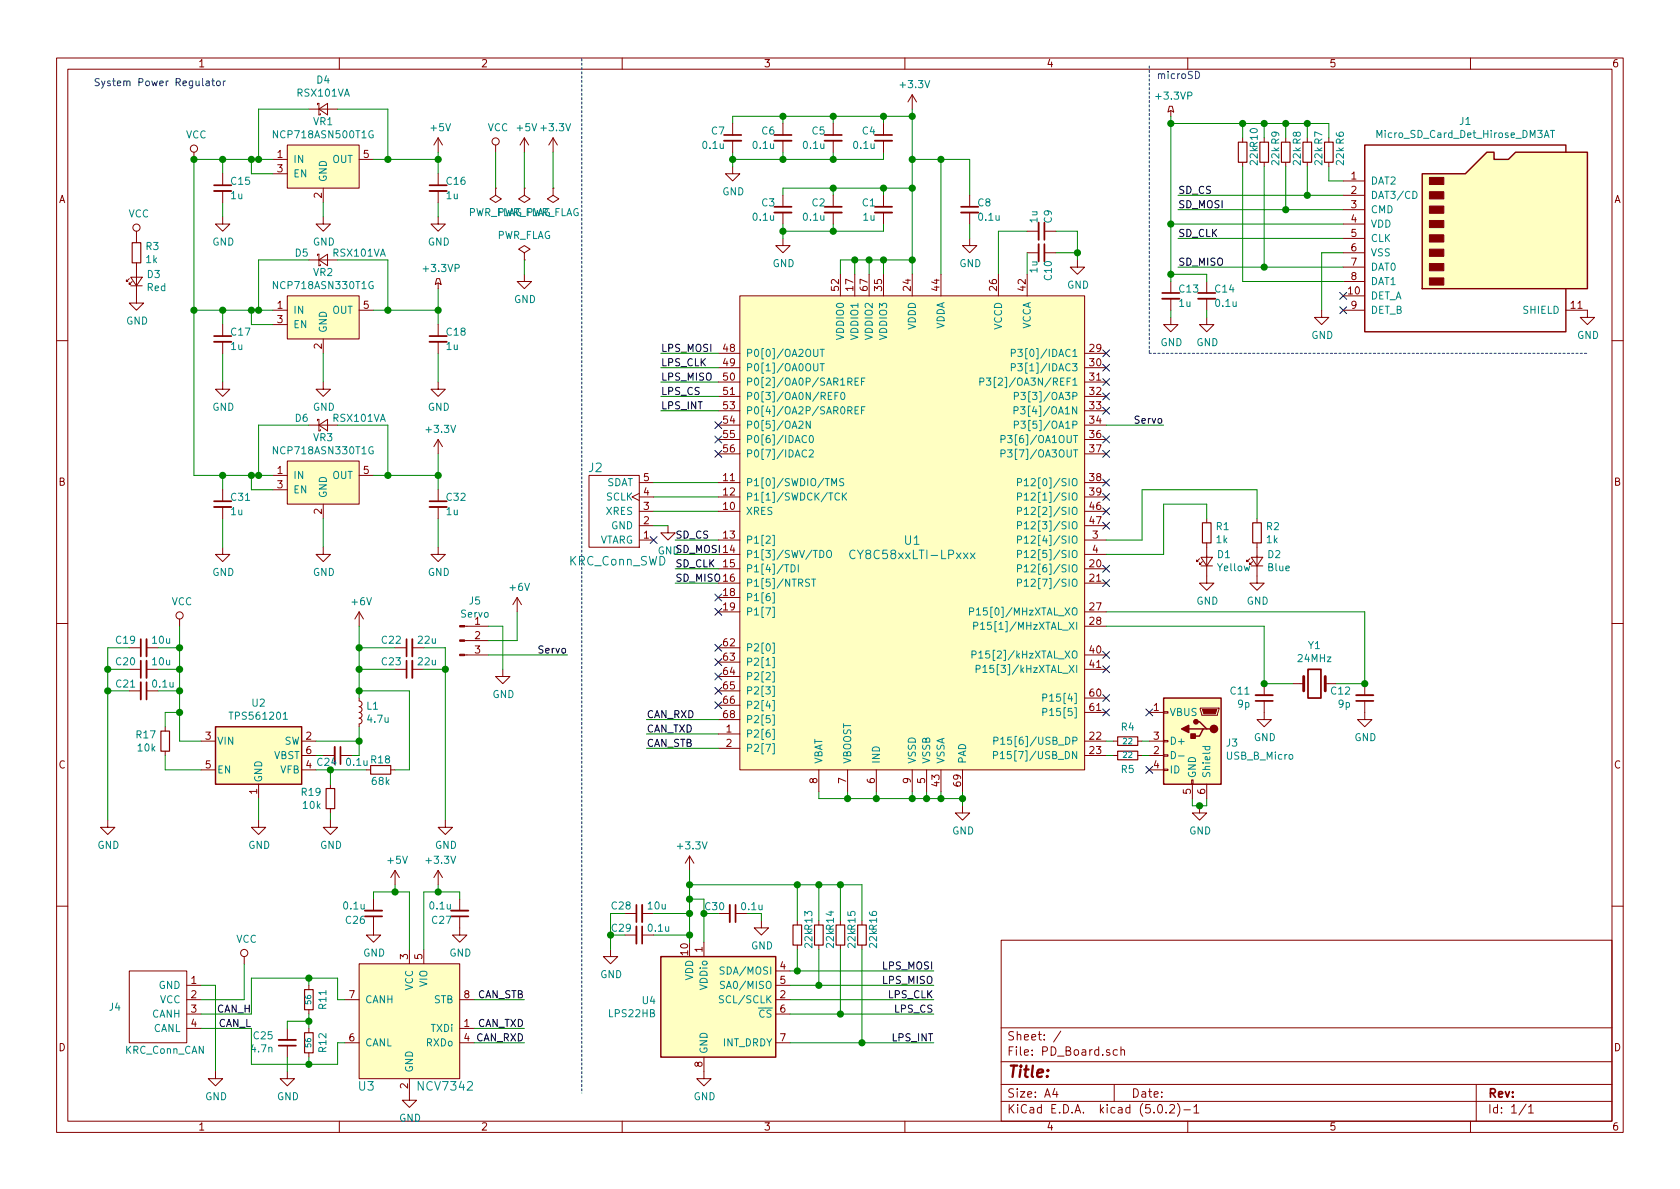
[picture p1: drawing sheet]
<svg xmlns="http://www.w3.org/2000/svg" width="297mm" height="210mm" viewBox="0 0 297 210" stroke-linecap="round" stroke-linejoin="round" font-family="sans-serif">
<g fill="none" stroke="#840000" stroke-width=".18">
<path d="M10 10.3h277v189.9h-277zM12 12.2h273v186.1h-273zM54.6 19.3h5.1M56.1 18.5v-.2h.3v2h.2v-.2M56.4 19.3l1.5-1v2zM60 10.3v1.9M110 10.3v1.9M160 10.3v1.9M161.3 16.8l-.8 1.2M161.3 16.8v2.5M161.3 16.8l.8 1.2M206.8 18.8h.5l.2 1-.5-.2-.5 .2z"/>
<path d="M207 19.6v1M210 10.3v1.9M260 10.3v1.9M34.3 26.9v1.3M39.4 38.3v1.3h1.2l-1.2 1.3-1.3-1.3h1.3M39.4 30.7v2.1M39.4 33.8v2M48.3 28.2h2.5M48.3 30.7h2.5M50.8 25.6h12.7v7.7h-12.7zM57.1 38.3v1.3h1.3l-1.3 1.3-1.2-1.3h1.2M57.1 33.3v2.5"/>
<path d="M63.5 28.2h2.5M77.5 38.3v1.3h1.2l-1.2 1.3-1.3-1.3h1.3M77.5 24.4v2.5M77.5 30.7v2.1M77.5 33.8v2M77.5 24.4l-.8 1.2M77.5 24.4l.7 1.2M87.6 33.3v1.2l1 .7-1 .6-1-.6 1-.7M87.6 33.3h.1M87.6 25.6v1.3M92.7 33.3v1.2l1 .7-1 .6-1-.6 1-.7M92.7 33.3h.1"/>
<path d="M92.7 24.4l-.8 1.2M92.7 24.4v2.5M92.7 24.4l.8 1.2M97.8 33.3v1.2l1 .7-1 .6-1-.6 1-.7M97.8 33.3h.1M97.8 24.4l-.8 1.2M97.8 24.4v2.5M97.8 24.4l.8 1.2M129.5 29.5v1.2h1.3l-1.3 1.3-1.2-1.3h1.2M129.5 21.8v2.1M129.5 24.9v2M138.4 21.8v2.1"/>
<path d="M138.4 24.9v2M138.4 34.5v2.1M138.4 37.6v2M147.3 21.8v2.1M147.3 24.9v2M147.3 34.5v2.1M147.3 37.6v2M156.2 21.8v2.1M156.2 24.9v2M156.2 34.5v2.1M156.2 37.6v2M171.4 34.5v2.1"/>
<path d="M171.4 37.6v2M219.7 24.4v.7M219.7 28.7v.8M223.5 24.4v.7M223.5 28.7v.8M227.3 24.4v.7M227.3 28.7v.8M231.1 24.4v.7M231.1 28.7v.8M234.9 24.4v.7M234.9 28.7v.8M237.5 32h3.8"/>
<path d="M237.5 34.5h3.8M237.5 37.1h3.8M237.5 39.6h3.8M22.9 49.3l-.5 .5v-.3v.3h.2M23.1 49h2l-1 1.5zM23.1 50.5h2M23.4 49.8l-.5 .5v-.3v.3h.2M24.1 46.5v7.1h1.3l-1.3 1.3-1.2-1.3h1.2M24.1 40.9v2M39.4 57.4v2M48.3 54.9h2.5M48.3 57.4h2.5"/>
<path d="M50.8 52.3h12.7v7.6h-12.7zM54.6 46h5.1M56.1 45.2v-.2h.3v2h.2v-.3M56.4 46l1.5-1v2zM57.1 59.9v2.6M63.5 54.9h2.5M77.2 49.3h.5l.3 1-.5-.3-.5 .3zM77.5 50v1M77.5 57.4v2M92.7 48.5v1.3h1.3l-1.3 1.2-1.3-1.2h1.3M92.7 44.7l1-.6-1-.7-1 .7 1 .6v1.3M92.7 46h.1"/>
<path d="M130.8 52.3h61v83.8h-61zM138.4 42.2v1.2h1.3l-1.3 1.3-1.2-1.3h1.2M148.6 48.5v3.8M151.1 48.5v3.8M153.7 48.5v3.8M156.2 48.5v3.8M161.3 48.5v3.8M166.4 48.5v3.8M171.4 42.2v1.2h1.3l-1.3 1.3-1.2-1.3h1.2M176.5 48.5v3.8M181.6 48.5v3.8M181.6 40.9h2"/>
<path d="M181.6 44.7h2M184.7 40.9h2M184.7 44.7h2M190.5 46v1.2h1.3l-1.3 1.3-1.3-1.3h1.3M207 56.1v1.3h1.3l-1.3 1.3-1.3-1.3h1.3M207 49.8v2M207 52.8v2.1M213.4 56.1v1.3h1.2l-1.2 1.3-1.3-1.3h1.3M213.4 49.8v2M213.4 52.8v2.1M233.7 54.9v1.2h1.2l-1.2 1.3-1.3-1.3h1.3M237.5 54.9h3.8"/>
<path d="M237.5 44.7h3.8M237.5 52.3h3.8M237.5 42.2h3.8M237.5 47.2h3.8M237.5 49.8h3.8M276.9 54.9h3.8v1.2h1.2l-1.2 1.3-1.3-1.3h1.3M10 60.2h2M39.4 67.6v1.2h1.2l-1.2 1.3-1.3-1.3h1.3M39.4 60.4v2.1M54.6 75.2h5.1M56.1 74.4v-.2h.3v2h.2v-.3M56.4 75.2l1.5-1v2z"/>
<path d="M57.1 67.6v1.2h1.3l-1.3 1.3-1.2-1.3h1.2M77.5 67.6v1.2h1.2l-1.2 1.3-1.3-1.3h1.3M77.5 60.4v2.1M77.5 77.7v2.6M77.5 77.7l-.8 1.3M77.5 77.7l.7 1.3M127 62.5h3.8M127 65h3.8M127 67.6h3.8M127 70.1h3.8M127 72.6h3.8M127 75.2h3.8"/>
<path d="M127 77.7h3.8M191.8 62.5h3.8M191.8 65h3.8M191.8 67.6h3.8M191.8 70.1h3.8M191.8 72.6h3.8M191.8 75.2h3.8M191.8 77.7h3.8M285 60.2h2M39.4 96.8v1.2h1.2l-1.2 1.3-1.3-1.3h1.3M39.4 86.6v2M39.4 89.7v2"/>
<path d="M48.3 84.1h2.5M48.3 86.6h2.5M50.8 81.5h12.7v7.6h-12.7zM57.1 96.8v1.2h1.3l-1.3 1.3-1.2-1.3h1.2M57.1 89.1v2.6M63.5 84.1h2.5M77.5 96.8v1.2h1.2l-1.2 1.3-1.3-1.3h1.3M77.5 86.6v2M77.5 89.7v2M104.1 84.1h8.9v12.7h-8.9zM113 87.2l-1.2 .7 1.2 .6M113 95.5h2.6"/>
<path d="M113 93h2.6M113 90.4h2.6M113 87.9h2.6M113 85.3h2.6M118.1 93v1.2h1.3l-1.3 1.3-1.3-1.3h1.3M127 95.5h3.8M127 90.4h3.8M127 87.9h3.8M127 85.3h3.8M127 98h3.8M127 80.3h3.8M191.8 95.5h3.8"/>
<path d="M191.8 93h3.8M191.8 90.4h3.8M191.8 87.9h3.8M191.8 85.3h3.8M191.8 98h3.8M191.8 80.3h3.8M212.1 98.8l-.5 .5v-.2v.2h.2M212.3 98.5h2.1l-1 1.6zM212.6 99.3l-.5 .5v-.2v.2h.2M213.4 96v7.1h1.2l-1.2 1.3-1.3-1.3h1.3M213.4 91.7v.8M221 98.8l-.5 .5v-.2v.2h.2"/>
<path d="M221.2 98.5h2.1l-1.1 1.6zM221.5 99.3l-.5 .5v-.2v.2h.2M222.2 96v7.1h1.3l-1.3 1.3-1.2-1.3h1.2M222.2 91.7v.8M10 110.3h2M22.9 118.4h2M22.9 114.5h2M25.9 118.4h2M25.9 114.5h2M31.7 109.5v1.2M63.5 108.2l-.8 1.3M63.5 108.2v2.5"/>
<path d="M63.5 108.2l.8 1.3M69.8 118.4h2.1M69.8 114.5h2.1M72.9 118.4h2M72.9 114.5h2M82.1 110.7h4.3M82.1 115.8h4.3M82.1 113.3h4.3M88.9 118.4v1.2h1.3l-1.3 1.3-1.3-1.3h1.3M91.4 105.7l-.7 1.2M91.4 105.7v2.5M91.4 105.7l.8 1.2"/>
<path d="M127 100.6h3.8M127 103.1h3.8M127 105.7h3.8M127 108.2h3.8M127 114.5h3.8M127 117.1h3.8M127 119.6h3.8M191.8 100.6h3.8M191.8 103.1h3.8M191.8 108.2h3.8M191.8 110.7h3.8M191.8 115.8h3.8"/>
<path d="M191.8 118.4h3.8M212.3 100.1h2.1M221.2 100.1h2.1M285 110.3h2M22.9 122.2h2M25.9 122.2h2M29.2 128.5v.8M29.2 132.8v.8M35.6 131.1h2.5M35.6 136.1h2.5M45.7 138.7v2.5M53.3 131.1h2.6"/>
<path d="M53.3 133.6h2.6M53.3 136.1h2.6M58.4 138.7v.7M60.2 133.6h2M63.5 123.4v.5l.3 .2 .2 .3-.1 .4-.4 .2 .3 .1 .2 .3-.1 .4-.4 .2 .3 .1 .2 .3-.1 .4-.4 .2 .3 .1 .2 .3-.1 .4-.4 .2v.5M64.8 136.1h.7M69.1 136.1h.7M127 129.8h3.8M127 132.3h3.8M127 122.2h3.8M127 124.7h3.8M127 127.2h3.8"/>
<path d="M144.8 136.1v3.8M149.9 136.1v3.8M154.9 136.1v3.8M161.3 136.1v3.8M163.8 136.1v3.8M166.4 136.1v3.8M170.2 136.1v3.8M191.8 131.1h3.8M191.8 133.6h3.8M191.8 123.4h3.8M191.8 126h3.8M196.8 131.1h.8"/>
<path d="M196.8 133.6h.8M201.2 131.1h.7M201.2 133.6h.7M203.2 131.1h2.5M203.2 133.6h2.5M203.2 126h2.5M203.2 136.1h2.5M205.7 136h.8v.3h-.8zM205.7 133.5h.8v.2h-.8zM205.7 130.9h.8v.3h-.8zM205.7 125.9h.8v.2h-.8zM210.7 137.9h.2v.8h-.2z"/>
<path d="M210.8 138.7v2.5M212.2 125.2h3.3v.3l-.2 1h-2.8zM213.4 138.7v2.5M223.5 123.9v3.3h1.3l-1.3 1.3-1.3-1.3h1.3M223.5 120.9v2M228.6 120.9h1.9M234.3 120.9h1.9M241.3 123.9v3.3h1.3l-1.3 1.3-1.3-1.3h1.3M241.3 120.9v2M19 145v1.3h1.3l-1.3 1.3-1.2-1.3h1.2M45.7 145v1.3h1.3l-1.3 1.3-1.3-1.3h1.3M58.4 145v1.3h1.3l-1.3 1.3-1.3-1.3h1.3"/>
<path d="M58.4 143v.8M66 159v2M69.8 153.9l-.7 1.3M69.8 153.9v2.6M69.8 153.9l.8 1.3M77.5 153.9l-.8 1.3M77.5 153.9v2.6M77.5 153.9l.7 1.3M78.7 145v1.3h1.3l-1.3 1.3-1.2-1.3h1.2M81.3 159v2M121.9 151.4l-.7 1.2M121.9 151.4v2.5"/>
<path d="M121.9 151.4l.8 1.2M170.2 142.5v1.3h1.2l-1.2 1.2-1.3-1.2h1.3M212.1 142.5v1.3h1.3l-1.3 1.2-1.3-1.2h1.3M10 160.2h2M22.9 171.7h10.1v12.7h-10.1zM33 176.8h2.6M33 174.2h2.6M33 179.3h2.6M43.2 169.2v1.2M54.6 174.2v.8M54.6 178.6v.7M61 176.8h2.5"/>
<path d="M63.5 170.4h17.8v20.3h-17.8zM66 162v3.3h1.3l-1.3 1.3-1.2-1.3h1.2M72.4 167.9v2.5M74.9 167.9v2.5M81.3 162v3.3h1.2l-1.2 1.3-1.3-1.3h1.3M81.3 176.8h2.5M107.9 167.9v1.3h1.3l-1.3 1.2-1.2-1.2h1.2M110.5 165.3h2M110.5 161.5h2M113.5 165.3h2.1M113.5 161.5h2.1M124.5 166.6v2.6"/>
<path d="M127 161.5h2M130 161.5h2.1M134.6 162.8v1.3h1.3l-1.3 1.2-1.3-1.2h1.3M137.2 176.8h2.5M137.2 174.2h2.5M137.2 179.3h2.5M137.2 171.7h2.5M141 162.8v.8M141 167.1v.8M144.8 162.8v.8M144.8 167.1v.8M148.6 162.8v.8"/>
<path d="M148.6 167.1v.8M152.4 162.8v.8M152.4 167.1v.8M177 166.3h108v32h-108zM285 160.2h2M33 181.9h2.6M38.1 189.5v1.2h1.3l-1.3 1.3-1.3-1.3h1.3M50.8 189.5v1.2h1.3l-1.3 1.3-1.3-1.3h1.3M50.8 181.9v2M50.8 184.9v2M54.6 181.9v.7M54.6 186.2v.7"/>
<path d="M60 198.3v1.9M61 184.4h2.5M72.4 190.7v3.9h1.3l-1.3 1.2-1.3-1.2h1.3M81.3 181.9h2.5M81.3 184.4h2.5M110 198.3v1.9M124.5 186.9v3.8h1.2l-1.2 1.3-1.3-1.3h1.3M137.2 184.4h2.5M160 198.3v1.9M177 194.8h108M177 191.8h108M177 187.8h108"/>
<path d="M177 181.8h108M186.5 192.5l-.4 1h1M186.8 193v1M187.6 182.3l-1.3 2M197 191.8v3M197.6 185.7l-.5-.1-.3 .3 .1 .6 .2 .1 .5-.1M198.2 185.7l.2-.1 .4 .1v.9M198.2 185.1v1.5M204.8 195.5l.4-.2a.94 .94 0 0 1 0 1.5 .79 .79 0 0 1-.4-1.3zM206.2 196.7v.1M206.8 195.5l.2-.2h.4l.2 .2 .1 .3-.1 .2-.8 .8h.9M208.2 195.1a1.71 1.71 0 0 1 0 2.3"/>
<path d="M209.3 196.3h1.2M210 198.3v1.9M211.1 195.8l.4-.5v1.5M211.1 196.8h.9M260 198.3v1.9M261 191.8v6.5M269.8 195.2l-1.2 2M270.3 195.8l.4-.5v1.5M270.3 196.8h.8"/>
<circle cx="34.3" cy="26.3" r=".63"/>
<circle cx="87.6" cy="25" r=".63"/>
<circle cx="24.1" cy="40.3" r=".63"/>
<circle cx="31.7" cy="108.8" r=".63"/>
<circle cx="43.2" cy="168.5" r=".63"/>
</g>
<g fill="none" stroke="#008400" stroke-width=".18">
<path d="M54.6 19.3h-8.9v8.9M59.7 19.3h8.9v8.9M161.3 19.3v29.2M39.4 28.2v2.5M39.4 35.8v2.5M44.4 28.2v2.5h3.9M48.3 28.2h-14v55.9h14M57.1 35.8v2.5M66 28.2h11.5M77.5 26.9v3.8M77.5 35.8v2.5M87.6 26.9v6.4"/>
<path d="M92.7 26.9v6.4M97.8 26.9v6.4M129.5 26.9v2.6M138.4 20.6v1.2M138.4 26.9v1.3M138.4 39.6v2.6M147.3 20.6v1.2M147.3 26.9v1.3M147.3 33.3v1.2M147.3 39.6v1.3M156.2 20.6v1.2M156.2 26.9v1.3h-26.7"/>
<path d="M156.2 33.3v1.2M156.2 39.6v1.3h-17.8M161.3 20.6h-31.8v1.2M161.3 33.3h-22.9v1.2M161.3 28.2h10.1v6.3M166.4 28.2v20.3M171.4 39.6v2.6M207 21.8h27.9v2.6M207 20.6v29.2M207 39.6h30.5M208.3 34.5h29.2M208.3 37.1h29.2"/>
<path d="M219.7 21.8v2.6M219.7 29.5v20.3h17.8M223.5 21.8v2.6M223.5 29.5v17.7M227.3 21.8v2.6M227.3 29.5v7.6M231.1 21.8v2.6M231.1 29.5v5M234.9 29.5v2.5h2.6M34.3 54.9h14M39.4 54.9v2.5M44.4 54.9v2.5h3.9"/>
<path d="M54.6 46h-8.9v8.9M59.7 46h8.9v8.9M66 54.9h11.5M77.5 51v6.4M92.7 46v2.5M151.1 46v2.5M153.7 46v2.5M156.2 46v2.5M161.3 46h-12.7v2.5M181.6 40.9h-5.1v7.6M181.6 44.7v3.8M186.7 40.9h3.8v5.1"/>
<path d="M186.7 44.7h3.8M207 48.5h6.4v1.3M207 54.9v1.2M208.3 42.2h29.2M208.3 47.2h29.2M213.4 54.9v1.2M237.5 44.7h-3.8v10.2M39.4 62.5v5.1M54.6 75.2h-8.9v8.9M57.1 62.5v5.1M59.7 75.2h8.9v8.9M77.5 62.5v5.1"/>
<path d="M116.8 62.5h10.2M116.8 65h10.2M116.8 67.6h10.2M116.8 70.1h10.2M116.8 72.6h10.2M195.6 75.2h10.1M39.4 84.1v2.5M39.4 91.7v5.1M44.4 84.1v2.5h3.9M57.1 91.7v5.1M66 84.1h11.5M77.5 80.3v6.3"/>
<path d="M77.5 91.7v5.1M115.6 85.3h11.4M115.6 87.9h11.4M115.6 90.4h11.4M115.6 93h2.5M119.4 98h7.6M119.4 95.5h7.6M213.4 91.7v-2.6h-7.7v8.9h-10.1M222.2 91.7v-5.1h-20.3v8.9h-6.3M19 118.4h3.9M22.9 114.5h-3.9v30.5M27.9 114.5h3.8"/>
<path d="M27.9 118.4h3.8M31.7 110.7v20.4h3.9M63.5 110.7v12.7M63.5 114.5h6.3M63.5 118.4h6.3M74.9 114.5h3.8v30.5M74.9 118.4h3.8M86.4 110.7h2.5v7.7M86.4 115.8h13.9M91.4 108.2v5.1h-5M119.4 103.1h7.6M119.4 100.6h7.6"/>
<path d="M195.6 110.7h27.9v10.2h5.1M195.6 108.2h45.7v12.7h-5.1M19 122.2h3.9M27.9 122.2h3.8M29.2 133.6v2.5h6.4M31.7 126h-2.5v2.5M55.9 131.1h7.6M55.9 136.1h8.9M58.4 136.1v2.6M63.5 122.2h8.9v13.9h-2.6M63.5 128.5v5.1M114.3 127.2h12.7"/>
<path d="M114.3 129.8h12.7M114.3 132.3h12.7M144.8 139.9v1.3h25.4M149.9 139.9v1.3M154.9 139.9v1.3M161.3 139.9v1.3M163.8 139.9v1.3M166.4 139.9v1.3M170.2 139.9v2.6M195.6 131.1h1.2M195.6 133.6h1.2M201.9 131.1h1.3"/>
<path d="M201.9 133.6h1.3M45.7 141.2v3.8M58.4 143.8v1.2M66 159v-1.3h6.4v10.2M69.8 156.5v1.2M77.5 156.5v1.2M81.3 159v-1.3h-6.4v10.2M121.9 153.9v12.7M121.9 159h2.6v7.6M121.9 156.5h30.5v6.3M141 156.5v6.3M144.8 156.5v6.3"/>
<path d="M148.6 156.5v6.3M210.8 141.2v1.3h2.6v-1.3M35.6 174.2h2.5v15.3M43.2 170.4v6.4h-7.6M54.6 173v1.2M54.6 179.3v2.6M61 176.8h-1.3v-3.8h-15.3v6.3h-8.8M83.8 176.8h8.9M110.5 161.5h-2.6v6.4M115.6 161.5h6.3M115.6 165.3h6.3M134.6 161.5v1.3"/>
<path d="M139.7 176.8h25.4M139.7 179.3h25.4M139.7 174.2h25.4M139.7 171.7h25.4M141 167.9v3.8M144.8 167.9v6.3M148.6 167.9v11.4M152.4 167.9v16.5M35.6 181.9h8.8v6.3h15.3v-3.8h1.3M50.8 186.9v2.6M54.6 186.9v1.3M54.6 180.6h-3.8v1.3"/>
<path d="M83.8 184.4h8.9M83.8 181.9h8.9M139.7 184.4h25.4"/>
</g>
<g fill="#008400" stroke="#008400" stroke-width=".25">
<circle cx="170.2" cy="141.2" r=".51"/>
<circle cx="149.9" cy="141.2" r=".51"/>
<circle cx="154.9" cy="141.2" r=".51"/>
<circle cx="161.3" cy="141.2" r=".51"/>
<circle cx="163.8" cy="141.2" r=".51"/>
<circle cx="166.4" cy="141.2" r=".51"/>
<circle cx="161.3" cy="20.6" r=".51"/>
<circle cx="138.4" cy="20.6" r=".51"/>
<circle cx="147.3" cy="20.6" r=".51"/>
<circle cx="156.2" cy="20.6" r=".51"/>
<circle cx="138.4" cy="28.2" r=".51"/>
<circle cx="147.3" cy="28.2" r=".51"/>
<circle cx="129.5" cy="28.2" r=".51"/>
<circle cx="161.3" cy="33.3" r=".51"/>
<circle cx="147.3" cy="33.3" r=".51"/>
<circle cx="156.2" cy="33.3" r=".51"/>
<circle cx="147.3" cy="40.9" r=".51"/>
<circle cx="138.4" cy="40.9" r=".51"/>
<circle cx="161.3" cy="46" r=".51"/>
<circle cx="151.1" cy="46" r=".51"/>
<circle cx="153.7" cy="46" r=".51"/>
<circle cx="156.2" cy="46" r=".51"/>
<circle cx="190.5" cy="44.7" r=".51"/>
<circle cx="223.5" cy="120.9" r=".51"/>
<circle cx="212.1" cy="142.5" r=".51"/>
<circle cx="54.6" cy="180.6" r=".51"/>
<circle cx="54.6" cy="173" r=".51"/>
<circle cx="54.6" cy="188.2" r=".51"/>
<circle cx="77.5" cy="157.7" r=".51"/>
<circle cx="69.9" cy="157.7" r=".51"/>
<circle cx="44.5" cy="28.2" r=".51"/>
<circle cx="39.4" cy="28.2" r=".51"/>
<circle cx="39.4" cy="54.9" r=".51"/>
<circle cx="77.5" cy="54.9" r=".51"/>
<circle cx="77.5" cy="28.2" r=".51"/>
<circle cx="161.3" cy="28.2" r=".51"/>
<circle cx="166.4" cy="28.2" r=".51"/>
<circle cx="44.5" cy="54.9" r=".51"/>
<circle cx="241.3" cy="120.9" r=".51"/>
<circle cx="58.4" cy="136.1" r=".51"/>
<circle cx="31.8" cy="126" r=".51"/>
<circle cx="19" cy="118.4" r=".51"/>
<circle cx="19" cy="122.2" r=".51"/>
<circle cx="31.8" cy="114.5" r=".51"/>
<circle cx="31.8" cy="118.4" r=".51"/>
<circle cx="31.8" cy="122.2" r=".51"/>
<circle cx="63.5" cy="131.1" r=".51"/>
<circle cx="63.5" cy="122.2" r=".51"/>
<circle cx="63.5" cy="114.5" r=".51"/>
<circle cx="63.5" cy="118.4" r=".51"/>
<circle cx="78.7" cy="118.4" r=".51"/>
<circle cx="121.9" cy="161.5" r=".51"/>
<circle cx="121.9" cy="165.3" r=".51"/>
<circle cx="121.9" cy="159" r=".51"/>
<circle cx="108" cy="165.3" r=".51"/>
<circle cx="124.5" cy="161.5" r=".51"/>
<circle cx="68.6" cy="28.2" r=".51"/>
<circle cx="45.7" cy="28.2" r=".51"/>
<circle cx="68.6" cy="54.9" r=".51"/>
<circle cx="45.7" cy="54.9" r=".51"/>
<circle cx="39.4" cy="84.1" r=".51"/>
<circle cx="77.5" cy="84.1" r=".51"/>
<circle cx="44.5" cy="84.1" r=".51"/>
<circle cx="68.6" cy="84.1" r=".51"/>
<circle cx="45.7" cy="84.1" r=".51"/>
<circle cx="34.3" cy="28.2" r=".51"/>
<circle cx="34.3" cy="54.9" r=".51"/>
<circle cx="231.1" cy="34.5" r=".51"/>
<circle cx="227.3" cy="37.1" r=".51"/>
<circle cx="223.5" cy="47.2" r=".51"/>
<circle cx="207" cy="21.8" r=".51"/>
<circle cx="231.1" cy="21.8" r=".51"/>
<circle cx="227.3" cy="21.8" r=".51"/>
<circle cx="223.5" cy="21.8" r=".51"/>
<circle cx="219.7" cy="21.8" r=".51"/>
<circle cx="207" cy="39.6" r=".51"/>
<circle cx="207" cy="48.5" r=".51"/>
<circle cx="141" cy="171.7" r=".51"/>
<circle cx="144.8" cy="174.2" r=".51"/>
<circle cx="148.6" cy="179.3" r=".51"/>
<circle cx="152.4" cy="184.4" r=".51"/>
<circle cx="121.9" cy="156.5" r=".51"/>
<circle cx="141" cy="156.5" r=".51"/>
<circle cx="144.8" cy="156.5" r=".51"/>
<circle cx="148.6" cy="156.5" r=".51"/>
</g>
<g fill="none" stroke="#840000" stroke-width=".33">
<path d="M37.8 33.8h3.1M75.9 33.8h3.1M128 24.9h3.1M136.9 24.9h3.1M136.9 37.6h3.1M145.8 24.9h3M145.8 37.6h3M154.7 24.9h3M154.7 37.6h3M169.9 37.6h3.1M183.6 39.4v3M183.6 43.2v3"/>
<path d="M205.5 52.8h3M211.8 52.8h3.1M37.8 60.4h3.1M75.9 60.4h3.1M37.8 89.7h3.1M75.9 89.7h3.1M25.9 113v3.1M25.9 116.8v3.1M72.9 113v3.1M72.9 116.8v3.1M24.9 120.6v3.1M59.2 132.1v3"/>
<path d="M222 122.9h3M239.8 122.9h3M64.5 161h3.1M79.8 161h3M112.5 163.8v3.1M113.5 160v3.1M129 160v3.1M49.3 183.9h3"/>
</g>
<g fill="none" stroke="#840000" stroke-width=".3">
<path d="M37.8 32.8h3.1M75.9 32.8h3.1M128 23.9h3.1M136.9 23.9h3.1M136.9 36.6h3.1M145.8 23.9h3M145.8 36.6h3M154.7 23.9h3M154.7 36.6h3M169.9 36.6h3.1M184.7 39.4v3M37.8 59.4h3.1"/>
<path d="M75.9 59.4h3.1M184.7 43.2v3M205.5 51.8h3M211.8 51.8h3.1M37.8 88.6h3.1M75.9 88.6h3.1M24.9 113v3.1M24.9 116.8v3.1M71.9 113v3.1M71.9 116.8v3.1M231.3 118.4h2.3v5h-2.3zM25.9 120.6v3.1"/>
<path d="M60.2 132.1v3M222 123.9h3M239.8 123.9h3M64.5 162h3.1M79.8 162h3M112.5 160v3.1M113.5 163.8v3.1M130 160v3.1M49.3 184.9h3"/>
</g>
<g fill="none" stroke="#000084" stroke-width=".18">
<path d="M236.9 51.7l1.2 1.2M236.9 54.2l1.2 1.3M238.1 51.7l-1.2 1.2M238.1 54.2l-1.2 1.3M126.4 74.6l1.2 1.2M126.4 77.1l1.2 1.2M126.4 79.6l1.2 1.3M127.6 74.6l-1.2 1.2M127.6 77.1l-1.2 1.2M127.6 79.6l-1.2 1.3M195 61.9l1.2 1.2M195 64.4l1.2 1.2"/>
<path d="M195 66.9l1.2 1.3M195 69.5l1.2 1.2M195 72l1.2 1.2M195 77.1l1.2 1.2M195 79.6l1.2 1.3M196.2 61.9l-1.2 1.2M196.2 64.4l-1.2 1.2M196.2 66.9l-1.2 1.3M196.2 69.5l-1.2 1.2M196.2 72l-1.2 1.2M196.2 77.1l-1.2 1.2M196.2 79.6l-1.2 1.3"/>
<path d="M115 94.9l1.2 1.2M116.2 94.9l-1.2 1.2M195 84.7l1.2 1.2M195 87.3l1.2 1.2M195 89.8l1.2 1.2M195 92.3l1.2 1.3M195 100l1.2 1.2M196.2 84.7l-1.2 1.2M196.2 87.3l-1.2 1.2M196.2 89.8l-1.2 1.2M196.2 92.3l-1.2 1.3M196.2 100l-1.2 1.2"/>
<path d="M126.4 105l1.2 1.3M126.4 107.6l1.2 1.2M126.4 113.9l1.2 1.3M126.4 116.5l1.2 1.2M126.4 119l1.2 1.2M127.6 105l-1.2 1.3M127.6 107.6l-1.2 1.2M127.6 113.9l-1.2 1.3M127.6 116.5l-1.2 1.2M127.6 119l-1.2 1.2M195 115.2l1.2 1.2M195 117.7l1.2 1.3"/>
<path d="M195 102.5l1.2 1.2M196.2 115.2l-1.2 1.2M196.2 117.7l-1.2 1.3M196.2 102.5l-1.2 1.2M126.4 121.6l1.2 1.2M126.4 124.1l1.2 1.2M127.6 121.6l-1.2 1.2M127.6 124.1l-1.2 1.2M195 122.8l1.2 1.2M195 125.4l1.2 1.2M196.2 122.8l-1.2 1.2M196.2 125.4l-1.2 1.2"/>
<path d="M202.6 125.4l1.2 1.2M202.6 135.5l1.2 1.2M203.8 135.5l-1.2 1.2M203.8 125.4l-1.2 1.2"/>
</g>
<g fill="none" stroke="#840000" stroke-width=".2">
<path d="M218.9 25.1h1.6v3.6h-1.6zM222.8 25.1h1.5v3.6h-1.5zM226.6 25.1h1.5v3.6h-1.5zM230.4 25.1h1.5v3.6h-1.5zM234.2 25.1h1.5v3.6h-1.5zM23.4 42.9h1.5v3.6h-1.5zM212.6 92.5h1.5v3.5h-1.5zM221.5 92.5h1.5v3.5h-1.5zM28.4 129.3h1.6v3.5h-1.6zM57.7 139.4h1.5v3.6h-1.5zM65.5 135.4h3.6v1.5h-3.6zM197.6 130.3h3.6v1.5h-3.6z"/>
<path d="M197.6 132.8h3.6v1.6h-3.6zM53.8 175h1.6v3.6h-1.6zM140.2 163.6h1.5v3.5h-1.5zM144 163.6h1.5v3.5h-1.5zM147.8 163.6h1.6v3.5h-1.6zM151.6 163.6h1.6v3.5h-1.6zM53.8 182.6h1.6v3.6h-1.6z"/>
</g>
<g fill="#ffffc2" stroke="#ffffc2" stroke-width=".18">
<path d="M63.5 170.4h17.8v20.3h-17.8z"/>
<path d="M130.8 52.3h61v83.8h-61z"/>
<path d="M50.8 52.3h12.7v7.6h-12.7z"/>
<path d="M50.8 25.6h12.7v7.7h-12.7z"/>
<path d="M251.5 30.7h7.6l3.8-3.8h1.3v1.3h2.5l1.3-1.3h12.7v24.1h-29.2z"/>
<path d="M38.1 128.5h15.2v10.2h-15.2z"/>
<path d="M116.8 169.2h20.4v17.7h-20.4z"/>
<path d="M205.7 123.4h10.2v15.3h-10.2z"/>
<path d="M50.8 81.5h12.7v7.6h-12.7z"/>
</g>
<g fill="none" stroke="#008484" stroke-width=".18">
<path d="M65.9 23.2a.59 .59 0 0 0-.7 .6 .59 .59 0 0 0 .7 .5l.1-.5h-.2M249.8 33.8a.64 .64 0 0 1 .8 .7 .64 .64 0 0 1-.8 .6zM273 24.3l.5-1.2 .4 1.2M274.1 23.1h.8M274.5 23.1v1.2M65.9 49.9a.59 .59 0 0 0-.7 .5 .59 .59 0 0 0 .7 .6l.1-.5h-.2M65.9 79.1a.59 .59 0 0 0-.7 .5 .59 .59 0 0 0 .7 .6l.1-.5h-.2M141.3 74.6l.5-.1 .2 .3-.1 .2-.7 .7h.8M142.6 77.1a.6 .6 0 0 0-.8 .4 .6 .6 0 0 0 .5 .8l.3-.1M142.6 79.7a.6 .6 0 0 0-.8 .4 .6 .6 0 0 0 .5 .7l.3-.1M143.1 79.7l.5-.2 .2 .4-.8 .9h.8M143.2 77.1l.2-.1a.67 .67 0 0 1 .4 .6 .67 .67 0 0 1-.4 .7l-.3-.3v-.2z"/>
<path d="M143.3 74.5v1.2l-.8-1.2v1.2M143.9 61.8v1l.2 .2h.4l.1-.2v-1M143.9 64.3v1l.2 .3 .4-.1 .1-.2v-1M145 61.8h.7M145 64.3h.7M145.4 61.8v1.2M145.4 64.3v1.3M146.5 70h.4M147.1 69.4h-.6v1.3h.6M147.6 70h.4M148.2 69.4h-.6v1.3M148.8 69.5l.1-.1a.67 .67 0 0 1 .5 .6 .67 .67 0 0 1-.5 .7l-.2-.3-.1-.2z"/>
<path d="M149.9 67.5h.6l.1-.2v-.3l-.2-.2h-.5v1.3M149.9 72.6l.6-.1 .1-.1v-.3l-.2-.2h-.5v1.3M150.2 67.5l.4 .6M150.2 72.6l.4 .6M151.2 67.5h.4M151.2 72.5h.4M151.8 66.8h-.6v1.3h.6M151.8 71.9h-.6v1.3h.6M152.3 67.5h.5M152.3 72.5h.5M152.9 66.8h-.6v1.3M152.9 71.9h-.6v1.3"/>
<path d="M173.3 67.5h.6v-.5l-.2-.2h-.4v1.3M174.4 66.8h.8l-.4 .5 .3 .2v.5l-.2 .1-.5-.1M177 77.7l.7-.1v-.5l-.7-.1v1.3M178.8 62.4h.6l.1-.5-.2-.1h-.5v1.2M178.8 65l.6-.1 .1-.5-.2-.1h-.5v1.3M179.3 72.6l.6-.1 .1-.4-.2-.2h-.5v1.3M179.3 70h.7l.1-.2-.1-.3-.2-.1h-.5v1.3M179.3 75.1h.7l.1-.2-.1-.3-.2-.1h-.5v1.2M180 61.8h.7l-.4 .4 .4 .2v.5l-.2 .1-.5-.1M180 64.3h.7l-.4 .5 .4 .1v.6l-.2 .1-.5-.1M180.4 71.9h.8l-.4 .5 .4 .1v.6l-.2 .1-.6-.1M180.5 69.4h.8l-.4 .5 .3 .1v.6l-.5 .1-.2-.2"/>
<path d="M180.5 74.5h.8l-.4 .4 .3 .2v.6h-.5l-.2-.1M136.6 94.7h.3v1.8h-.3M139.9 99.9a.64 .64 0 0 1 .7 .6 .64 .64 0 0 1-.7 .6zM141.1 99.9v1.2M145 97.3a.64 .64 0 0 1 .7 .7 .64 .64 0 0 1-.7 .6zM146.2 97.5l.3-.2a.45 .45 0 0 1 .5 .5v.4l-.2 .3h-.4a.92 .92 0 0 1-.2-1zM147.1 85.9v-1.3l.4 .9 .4-.9v1.3M148.4 87.3a.51 .51 0 0 0-.6 0 .51 .51 0 0 0-.2 .6 .46 .46 0 0 0 .3 .5 .46 .46 0 0 0 .5-.1M148.9 87.2v1.2M149.1 87.7l.6 .7M149.2 84.7l-.5-.1-.2 .2v.3l.6 .3 .1 .3-.3 .2-.4-.1M149.7 87.2l-.8 .7"/>
<path d="M151.2 97.4a.62 .62 0 0 0-.8 0 .62 .62 0 0 0-.2 .7 .57 .57 0 0 0 .3 .6 .57 .57 0 0 0 .7-.1M171.6 97.8l.8 1M172.4 97.8l-.8 1M177 80.2l.7-.1v-.4l-.7-.2v1.3M179.9 95.4h.6l.1-.5-.2-.1h-.5v1.3M179.9 85.3l.6-.1 .1-.4-.2-.2h-.5v1.3M179.9 87.8h.6l.1-.5-.2-.1h-.5v1.2M179.9 98l.6-.1 .1-.4-.2-.2h-.5v1.3M179.9 90.4l.6-.1 .1-.5-.2-.1h-.5v1.3M179.9 92.9h.6l.1-.5-.2-.2h-.5v1.3M181.1 95.1l.4-.3v1.3M181.1 85l.4-.4v1.3"/>
<path d="M181.1 87.5l.4-.3v1.2M181.1 97.7l.4-.4v1.3M181.1 90.1l.4-.4v1.3M181.1 92.6l.4-.4v1.3M181.1 96.1h.7M181.1 85.9h.7M181.1 88.4h.7M181.1 98.6h.7M181.1 91h.7M181.1 93.5h.7M136.6 104.8h.3v1.8h-.3M136.6 107.4h.3v1.8h-.3"/>
<path d="M136.6 113.7h.3v1.8h-.3M136.6 116.3h.3v1.8h-.3M136.6 118.8h.3v1.8h-.3M143.1 102.5l-.5-.1-.1 .1v.4l.5 .2 .1 .3-.2 .3-.5-.1M143.5 102.4h.7M143.9 102.4v1.3M171.4 108.1l.7-.1v-.4l-.7-.1v1.3M171.9 115.8l.6-.1 .1-.2-.1-.3-.2-.1h-.4v1.3M172.2 110.7l.6-.1 .1-.1-.1-.3-.2-.2h-.4v1.3M172.6 118.3l.7-.1v-.4l-.2-.2h-.5v1.3M172.6 107.8l.4-.3v1.3M172.6 108.8h.8"/>
<path d="M173.1 115.5l.3-.4v1.3M173.1 116.4h.7M173.4 110.4l.3-.4v1.3M173.4 111.3h.7M173.8 118l.4-.4v1.3M173.8 118.9h.7M179.9 100.5h.6l.1-.5-.2-.1h-.5v1.2M179.9 103.1l.6-.1 .1-.5-.2-.1h-.5v1.3M181.1 100.2l.4-.3v1.2M181.1 102.8l.4-.4v1.3M181.1 101.1h.7M181.1 103.7h.7"/>
<path d="M50.1 127.2h.7M136.6 129h.3v1.8h-.3M136.6 131.5h.3v1.8h-.3M136.6 121.3h.3v1.9h-.3M136.6 123.9h.3v1.8h-.3M136.6 126.4h.3v1.8h-.3M175.7 133.5h.6l.1-.2-.1-.3-.2-.1h-.4v1.3M175.7 131l.7-.1v-.4l-.7-.2v1.3M176.9 133.2l.3-.3v1.3M176.9 134.2h.7M176.9 130.7l.4-.4v1.3M176.9 131.6h.8"/>
<path d="M184.4 123.4l.6-.1v-.4l-.1-.2h-.5v1.3M184.4 125.9h.6v-.5l-.1-.1h-.5v1.2M207.1 132.9a.64 .64 0 0 1 .8 .6 .64 .64 0 0 1-.8 .7zM208.4 133.7h1M212.6 132h1.3M213.1 132v.4l.2 .2 .6-.1v-.5M127.9 176.1h-.5l-.2 .2 .1 .3 .6 .3v.3l-.2 .1h-.5M128 171.1l-.4-.1-.2 .1-.1 .2 .1 .2 .5 .2 .1 .3-.2 .3-.5-.1M128.1 173.6l-.5-.1-.2 .2 .1 .4 .5 .2 .1 .3-.2 .2-.5-.1"/>
</g>
<path d="M102.9 10.4v182.9M203.2 11.7v50.8M203.2 62.5h77.5" fill="none" stroke="#0000c2" stroke-width=".18" stroke-dasharray=".4 .4"/>
<path d="M36.5 14.4h.5v.8M37 14.6l-.4 .1-.2 .2 .1 .2h.5M37.4 14.3h.5M37.6 13.9v1.1l.3 .2M38.4 14.4l.3-.1 .2 .1-.1 .7-.3 .1-.2-.3zM39.5 14.3v.9M39.9 14.3l-.4 .2M211.4 12.6a.64 .64 0 0 1 .7 .7 .64 .64 0 0 1-.7 .6z" fill="none" stroke="#0000c2" stroke-width=".18"/>
<path d="M230.5 119.6v2.6M234.3 119.6v2.6" fill="none" stroke="#840000" stroke-width=".51"/>
<path d="M251.5 30.7h7.6l3.8-3.8h1.3v1.3h2.5l1.3-1.3h12.7v24.1h-29.2zM276.9 26.9v-1.3h-35.6v33.1h35.6v-7.7M38.1 128.5h15.2v10.2h-15.2zM205.7 123.4h10.2v15.3h-10.2zM210.2 128.9h2.5M211.5 127.6h.6l1.3 1.3h.6M213.4 128.9h-.7l-.6 1.3h-1.3M116.8 169.2h20.4v17.7h-20.4z" fill="none" stroke="#840000" stroke-width=".25"/>
<g fill="#840000" stroke="#840000" stroke-width=".18">
<path d="M252.7 49.1h2.6v1.3h-2.6z"/>
<path d="M252.7 46.6h2.6v1.3h-2.6z"/>
<path d="M252.7 44.1h2.6v1.2h-2.6z"/>
<path d="M252.7 41.5h2.6v1.3h-2.6z"/>
<path d="M252.7 39h2.6v1.3h-2.6z"/>
<path d="M252.7 36.4h2.6v1.3h-2.6z"/>
<path d="M252.7 33.9h2.6v1.3h-2.6z"/>
<path d="M252.7 31.4h2.6v1.2h-2.6z"/>
<path d="M212.6 125.5h2.5l-.2 .7h-2z"/>
<path d="M81.3 115.7h.8v.2h-.8z"/>
<path d="M81.3 113.2h.8v.2h-.8z"/>
<path d="M81.3 110.6h.8v.3h-.8z"/>
</g>
<g fill="#840000" stroke="#840000" stroke-width=".25">
<path d="M210.6 129.8h.7v.8h-.7z"/>
<path d="M208.9 128.9l1.3-.6v1.2z"/>
<circle cx="214.6" cy="128.9" r=".63"/>
<circle cx="211.5" cy="127.6" r=".38"/>
</g>
<text font-size="2.8" fill="#840000" x="178" y="190.5">Title:</text>
<g font-size="2.1" fill="#008484">
<text x="104.1" y="83.5">J2</text>
<text x="100.6" y="100">KRC_Conn_SWD</text>
<text x="151" y="98.9">CY8C58xxLTI-LPxxx</text>
<text x="159.9" y="96.3">U1</text>
<text x="63.4" y="192.9">U3</text>
<text x="74.1" y="192.9">NCV7342</text>
</g>
<g font-size="2.1" fill="#840000">
<text x="178" y="184">Sheet: /</text>
<text x="178" y="186.7">File: PD_Board.sch</text>
<text x="178" y="196.9">KiCad E.D.A. kicad (5.0.2)-1</text>
<text x="178" y="194.1">Size: A4</text>
<text x="200" y="194.1">Date:</text>
<text x="263" y="194.1">Rev:</text>
<text x="263" y="196.9">Id: 1/1</text>
</g>
<g font-size="1.8" fill="#840000">
<text x="35" y="11.9">1</text>
<text x="85" y="11.9">2</text>
<text x="135" y="11.9">3</text>
<text x="185" y="11.9">4</text>
<text x="235" y="11.9">5</text>
<text x="285" y="11.9">6</text>
<text x="49" y="27.9">1</text>
<text x="64.3" y="27.9">5</text>
<text x="10.4" y="35.9">A</text>
<text x="49" y="30.5">3</text>
<text x="56.9" y="35" transform="rotate(-90 56.9 35)">2</text>
<text x="238.9" y="31.7">1</text>
<text x="238.9" y="34.3">2</text>
<text x="285.4" y="35.9">A</text>
<text x="238.9" y="36.8">3</text>
<text x="238.9" y="39.4">4</text>
<text x="238.9" y="41.9">5</text>
<text x="238.9" y="44.4">6</text>
<text x="238.9" y="47">7</text>
<text x="148.3" y="51.4" transform="rotate(-90 148.3 51.4)">52</text>
<text x="150.9" y="51.4" transform="rotate(-90 150.9 51.4)">17</text>
<text x="153.4" y="51.4" transform="rotate(-90 153.4 51.4)">67</text>
<text x="156" y="51.4" transform="rotate(-90 156 51.4)">35</text>
<text x="161" y="51.4" transform="rotate(-90 161 51.4)">24</text>
<text x="166.1" y="51.4" transform="rotate(-90 166.1 51.4)">44</text>
<text x="176.3" y="51.4" transform="rotate(-90 176.3 51.4)">26</text>
<text x="181.4" y="51.4" transform="rotate(-90 181.4 51.4)">42</text>
<text x="238.4" y="52.1">10</text>
<text x="238.9" y="49.5">8</text>
<text x="49" y="54.6">1</text>
<text x="49" y="57.1">3</text>
<text x="64.3" y="54.6">5</text>
<text x="238.9" y="54.6">9</text>
<text x="277.8" y="54.6">11</text>
<text x="56.9" y="61.7" transform="rotate(-90 56.9 61.7)">2</text>
<text x="127.9" y="62.2">48</text>
<text x="127.9" y="64.8">49</text>
<text x="192.7" y="62.2">29</text>
<text x="192.7" y="64.8">30</text>
<text x="127.9" y="67.3">50</text>
<text x="127.9" y="69.8">51</text>
<text x="192.7" y="67.3">31</text>
<text x="192.7" y="69.8">32</text>
<text x="127.9" y="72.4">53</text>
<text x="127.9" y="74.9">54</text>
<text x="127.9" y="77.5">55</text>
<text x="192.7" y="72.4">33</text>
<text x="192.7" y="74.9">34</text>
<text x="192.7" y="77.5">36</text>
<text x="49" y="83.8">1</text>
<text x="64.3" y="83.8">5</text>
<text x="127.9" y="80">56</text>
<text x="192.7" y="80">37</text>
<text x="10.4" y="85.9">B</text>
<text x="49" y="86.4">3</text>
<text x="113.8" y="87.6">4</text>
<text x="113.8" y="85.1">5</text>
<text x="127.9" y="85.1">11</text>
<text x="127.9" y="87.6">12</text>
<text x="192.7" y="85.1">38</text>
<text x="192.7" y="87.6">39</text>
<text x="285.4" y="85.9">B</text>
<text x="56.9" y="90.9" transform="rotate(-90 56.9 90.9)">2</text>
<text x="113.8" y="95.2">1</text>
<text x="113.8" y="92.7">2</text>
<text x="113.8" y="90.2">3</text>
<text x="127.9" y="90.2">10</text>
<text x="127.9" y="95.2">13</text>
<text x="192.7" y="90.2">46</text>
<text x="192.7" y="92.7">47</text>
<text x="193.2" y="95.2">3</text>
<text x="127.9" y="100.3">15</text>
<text x="192.7" y="100.3">20</text>
<text x="193.2" y="97.8">4</text>
<text x="127.9" y="105.4">18</text>
<text x="127.9" y="107.9">19</text>
<text x="192.7" y="102.9">21</text>
<text x="192.7" y="107.9">27</text>
<text x="84" y="110.5">1</text>
<text x="84" y="113">2</text>
<text x="192.7" y="110.5">28</text>
<text x="84" y="115.6">3</text>
<text x="127.9" y="114.3">62</text>
<text x="127.9" y="116.8">63</text>
<text x="127.9" y="119.4">64</text>
<text x="192.7" y="115.6">40</text>
<text x="192.7" y="118.1">41</text>
<text x="127.9" y="121.9">65</text>
<text x="127.9" y="124.5">66</text>
<text x="192.7" y="123.2">60</text>
<text x="192.7" y="125.7">61</text>
<text x="204" y="125.7">1</text>
<text x="36.3" y="130.8">3</text>
<text x="54.1" y="130.8">2</text>
<text x="127.9" y="127">68</text>
<text x="128.4" y="129.5">1</text>
<text x="192.7" y="130.8">22</text>
<text x="204" y="130.8">3</text>
<text x="10.4" y="135.9">C</text>
<text x="36.3" y="135.9">5</text>
<text x="54.1" y="135.9">4</text>
<text x="54.1" y="133.3">6</text>
<text x="128.4" y="132.1">2</text>
<text x="192.7" y="133.3">23</text>
<text x="204" y="133.3">2</text>
<text x="204" y="135.9">4</text>
<text x="285.4" y="135.9">C</text>
<text x="45.5" y="140.4" transform="rotate(-90 45.5 140.4)">1</text>
<text x="144.5" y="138.5" transform="rotate(-90 144.5 138.5)">8</text>
<text x="149.6" y="138.5" transform="rotate(-90 149.6 138.5)">7</text>
<text x="154.7" y="138.5" transform="rotate(-90 154.7 138.5)">6</text>
<text x="161" y="138.5" transform="rotate(-90 161 138.5)">9</text>
<text x="163.6" y="138.5" transform="rotate(-90 163.6 138.5)">5</text>
<text x="166.1" y="139" transform="rotate(-90 166.1 139)">43</text>
<text x="169.9" y="139" transform="rotate(-90 169.9 139)">69</text>
<text x="210.6" y="140.4" transform="rotate(-90 210.6 140.4)">5</text>
<text x="213.1" y="140.4" transform="rotate(-90 213.1 140.4)">6</text>
<text x="33.8" y="174">1</text>
<text x="72.1" y="169.6" transform="rotate(-90 72.1 169.6)">3</text>
<text x="74.7" y="169.6" transform="rotate(-90 74.7 169.6)">5</text>
<text x="121.7" y="168.9" transform="rotate(-90 121.7 168.9)">10</text>
<text x="124.2" y="168.4" transform="rotate(-90 124.2 168.4)">1</text>
<text x="137.9" y="171.4">4</text>
<text x="137.9" y="174">5</text>
<text x="33.8" y="176.5">2</text>
<text x="33.8" y="179.1">3</text>
<text x="61.7" y="176.5">7</text>
<text x="82.1" y="176.5">8</text>
<text x="137.9" y="176.5">2</text>
<text x="137.9" y="179.1">6</text>
<text x="10.4" y="185.9">D</text>
<text x="33.8" y="181.6">4</text>
<text x="61.7" y="184.1">6</text>
<text x="82.1" y="181.6">1</text>
<text x="137.9" y="184.1">7</text>
<text x="285.4" y="185.9">D</text>
<text x="124.2" y="188.7" transform="rotate(-90 124.2 188.7)">8</text>
<text x="72.1" y="192.5" transform="rotate(-90 72.1 192.5)">2</text>
<text x="35" y="199.9">1</text>
<text x="85" y="199.9">2</text>
<text x="135" y="199.9">3</text>
<text x="185" y="199.9">4</text>
<text x="235" y="199.9">5</text>
<text x="285" y="199.9">6</text>
</g>
<g font-size="1.8" fill="#0000c2">
<text x="16.5" y="15.2">System Power Regulator</text>
<text x="204.5" y="14">microSD</text>
</g>
<g font-size="1.8" fill="#008484">
<text x="52.6" y="17.1">RSX101VA</text>
<text x="56" y="14.8">D4</text>
<text x="159.3" y="15.6">+3.3V</text>
<text x="204.6" y="17.6">+3.3VP</text>
<text x="55.4" y="22.1">VR1</text>
<text x="76.3" y="23.2">+5V</text>
<text x="86.2" y="23.2">VCC</text>
<text x="91.5" y="23.2">+5V +3.3V</text>
<text x="125.8" y="23.8">C7</text>
<text x="134.7" y="23.8">C6</text>
<text x="143.6" y="23.8">C5</text>
<text x="152.5" y="23.8">C4</text>
<text x="258.1" y="22.1">J1</text>
<text x="32.9" y="24.5">VCC</text>
<text x="48.7" y="24.5">NCP718ASN500T1G</text>
<text x="51.8" y="28.8">IN</text>
<text x="58.8" y="28.8">OUT</text>
<text x="124.4" y="26.3">0.1u</text>
<text x="133.2" y="26.3">0.1u</text>
<text x="142.1" y="26.3">0.1u</text>
<text x="151" y="26.3">0.1u</text>
<text x="222.4" y="29.1" transform="rotate(-90 222.4 29.1)">22kR10</text>
<text x="226.2" y="29.1" transform="rotate(-90 226.2 29.1)">22k R9</text>
<text x="230" y="29.1" transform="rotate(-90 230 29.1)">22k R8</text>
<text x="233.8" y="29.1" transform="rotate(-90 233.8 29.1)">22k R7</text>
<text x="237.6" y="29.1" transform="rotate(-90 237.6 29.1)">22k R6</text>
<text x="243.8" y="24.4">Micro_SD_Card_Det_Hirose_DM3AT</text>
<text x="40.9" y="35.2">1u</text>
<text x="40.9" y="32.7">C15</text>
<text x="51.8" y="31.4">EN</text>
<text x="57.8" y="32.3" transform="rotate(-90 57.8 32.3)">GND</text>
<text x="79" y="35.2">1u</text>
<text x="79" y="32.7">C16</text>
<text x="127.7" y="34.5">GND</text>
<text x="242.3" y="32.6">DAT2</text>
<text x="242.3" y="35.2">DAT3/CD</text>
<text x="22.7" y="38.4">VCC</text>
<text x="82.7" y="38.2">PWR_FLAG PWR_FLAG</text>
<text x="87.7" y="38.2">PWR_FLAG</text>
<text x="133.2" y="39">0.1u</text>
<text x="134.7" y="36.5">C3</text>
<text x="142.1" y="39">0.1u</text>
<text x="143.6" y="36.5">C2</text>
<text x="152.5" y="36.5">C1</text>
<text x="152.7" y="39">1u</text>
<text x="172.9" y="36.5">C8</text>
<text x="173.1" y="39">0.1u</text>
<text x="183.4" y="39.4" transform="rotate(-90 183.4 39.4)">1u</text>
<text x="186" y="39.4" transform="rotate(-90 186 39.4)">C9</text>
<text x="242.3" y="37.7">CMD</text>
<text x="242.3" y="40.3">VDD</text>
<text x="25.8" y="44.2">R3</text>
<text x="25.9" y="46.5">1k</text>
<text x="37.5" y="43.4">GND</text>
<text x="52.2" y="45.4">D5</text>
<text x="55.3" y="43.4">GND</text>
<text x="59" y="45.4">RSX101VA</text>
<text x="75.6" y="43.4">GND</text>
<text x="87.8" y="42.3">PWR_FLAG</text>
<text x="136.6" y="47.2">GND</text>
<text x="169.6" y="47.2">GND</text>
<text x="242.3" y="42.8">CLK</text>
<text x="242.3" y="45.3">VSS</text>
<text x="242.3" y="47.9">DAT0</text>
<text x="26" y="51.5">Red</text>
<text x="26.1" y="49.2">D3</text>
<text x="48.7" y="51.1">NCP718ASN330T1G</text>
<text x="55.4" y="48.8">VR2</text>
<text x="75.1" y="48.1">+3.3VP</text>
<text x="90.9" y="53.6">GND</text>
<text x="183.4" y="48.2" transform="rotate(-90 183.4 48.2)">1u</text>
<text x="186" y="49.5" transform="rotate(-90 186 49.5)">C10</text>
<text x="188.7" y="51">GND</text>
<text x="208.6" y="51.7">C13</text>
<text x="214.9" y="51.7">C14</text>
<text x="242.3" y="53">DET_A</text>
<text x="242.3" y="50.4">DAT1</text>
<text x="22.3" y="57.4">GND</text>
<text x="40.9" y="59.4">C17</text>
<text x="51.8" y="55.5">IN</text>
<text x="51.8" y="58">EN</text>
<text x="57.8" y="58.9" transform="rotate(-90 57.8 58.9)">GND</text>
<text x="58.8" y="55.5">OUT</text>
<text x="79" y="59.4">C18</text>
<text x="149.2" y="59.9" transform="rotate(-90 149.2 59.9)">VDDIO0</text>
<text x="151.8" y="59.9" transform="rotate(-90 151.8 59.9)">VDDIO1</text>
<text x="154.3" y="59.9" transform="rotate(-90 154.3 59.9)">VDDIO2</text>
<text x="156.8" y="59.9" transform="rotate(-90 156.8 59.9)">VDDIO3</text>
<text x="161.9" y="58.3" transform="rotate(-90 161.9 58.3)">VDDD</text>
<text x="167" y="58.3" transform="rotate(-90 167 58.3)">VDDA</text>
<text x="177.2" y="58.3" transform="rotate(-90 177.2 58.3)">VCCD</text>
<text x="182.2" y="58.3" transform="rotate(-90 182.2 58.3)">VCCA</text>
<text x="208.5" y="54.3">1u</text>
<text x="215" y="54.3">0.1u</text>
<text x="231.9" y="59.9">GND</text>
<text x="242.3" y="55.5">DET_B</text>
<text x="269.4" y="55.5">SHIELD</text>
<text x="278.8" y="59.9">GND</text>
<text x="40.9" y="61.9">1u</text>
<text x="79" y="61.9">1u</text>
<text x="131.8" y="63.1">P0[0]/OA2OUT</text>
<text x="131.8" y="65.7">P0[1]/OA0OUT</text>
<text x="180.6" y="63.1">P3[0]/IDAC1</text>
<text x="180.6" y="65.7">P3[1]/IDAC3</text>
<text x="205.2" y="61.2">GND</text>
<text x="211.5" y="61.2">GND</text>
<text x="131.8" y="68.2">P0[2]/OA0P/SAR1REF</text>
<text x="131.8" y="70.7">P0[3]/OA0N/REF0</text>
<text x="176" y="68.2">P3[2]/OA3N/REF1</text>
<text x="181.1" y="70.7">P3[3]/OA3P</text>
<text x="37.5" y="72.6">GND</text>
<text x="52.2" y="74.6">D6</text>
<text x="55.3" y="72.6">GND</text>
<text x="59" y="74.6">RSX101VA</text>
<text x="75.5" y="76.5">+3.3V</text>
<text x="75.6" y="72.6">GND</text>
<text x="131.8" y="73.3">P0[4]/OA2P/SAR0REF</text>
<text x="131.8" y="75.8">P0[5]/OA2N</text>
<text x="181" y="73.3">P3[4]/OA1N</text>
<text x="181.1" y="75.8">P3[5]/OA1P</text>
<text x="48.7" y="80.3">NCP718ASN330T1G</text>
<text x="55.4" y="78">VR3</text>
<text x="131.8" y="78.4">P0[6]/IDAC0</text>
<text x="131.8" y="80.9">P0[7]/IDAC2</text>
<text x="178.6" y="78.4">P3[6]/OA1OUT</text>
<text x="178.6" y="80.9">P3[7]/OA3OUT</text>
<text x="40.9" y="88.6">C31</text>
<text x="51.8" y="84.7">IN</text>
<text x="51.8" y="87.2">EN</text>
<text x="57.8" y="88.1" transform="rotate(-90 57.8 88.1)">GND</text>
<text x="58.8" y="84.7">OUT</text>
<text x="79" y="88.6">C32</text>
<text x="107.2" y="88.5">SCLK</text>
<text x="107.2" y="86">SDAT</text>
<text x="131.8" y="86">P1[0]/SWDIO/TMS</text>
<text x="131.8" y="88.5">P1[1]/SWDCK/TCK</text>
<text x="181.9" y="86">P12[0]/SIO</text>
<text x="181.9" y="88.5">P12[1]/SIO</text>
<text x="40.9" y="91.1">1u</text>
<text x="79" y="91.1">1u</text>
<text x="107.2" y="91.1">XRES</text>
<text x="108.1" y="93.6">GND</text>
<text x="131.8" y="91.1">XRES</text>
<text x="181.9" y="91.1">P12[2]/SIO</text>
<text x="181.9" y="93.6">P12[3]/SIO</text>
<text x="215.1" y="93.7">R1</text>
<text x="224" y="93.7">R2</text>
<text x="37.5" y="101.8">GND</text>
<text x="55.3" y="101.8">GND</text>
<text x="75.6" y="101.8">GND</text>
<text x="105.8" y="96.1">VTARG</text>
<text x="131.8" y="96.1">P1[2]</text>
<text x="131.8" y="98.7">P1[3]/SWV/TDO</text>
<text x="131.8" y="101.2">P1[4]/TDI</text>
<text x="181.9" y="101.2">P12[6]/SIO</text>
<text x="181.9" y="96.1">P12[4]/SIO</text>
<text x="181.9" y="98.7">P12[5]/SIO</text>
<text x="215.1" y="96.1">1k</text>
<text x="215.3" y="98.7">D1</text>
<text x="215.4" y="101">Yellow</text>
<text x="224" y="96.1">1k</text>
<text x="224.2" y="98.7">D2</text>
<text x="224.2" y="101">Blue</text>
<text x="30.3" y="107">VCC</text>
<text x="62.3" y="107">+6V</text>
<text x="83" y="106.9">J5</text>
<text x="90.2" y="104.5">+6V</text>
<text x="131.8" y="103.8">P1[5]/NTRST</text>
<text x="131.8" y="106.3">P1[6]</text>
<text x="181.9" y="103.8">P12[7]/SIO</text>
<text x="211.5" y="106.9">GND</text>
<text x="220.4" y="106.9">GND</text>
<text x="20.6" y="113.8">C19</text>
<text x="27" y="113.8">10u</text>
<text x="67.6" y="113.8">C22</text>
<text x="74" y="113.8">22u</text>
<text x="81.5" y="109.2">Servo</text>
<text x="131.8" y="108.8">P1[7]</text>
<text x="173.2" y="108.8">P15[0]/MHzXTAL_XO</text>
<text x="174" y="111.4">P15[1]/MHzXTAL_XI</text>
<text x="20.6" y="117.6">C20</text>
<text x="27" y="117.6">10u</text>
<text x="67.6" y="117.6">C23</text>
<text x="74" y="117.6">22u</text>
<text x="131.8" y="115.2">P2[0]</text>
<text x="131.8" y="117.7">P2[1]</text>
<text x="173.7" y="116.5">P15[2]/kHzXTAL_XO</text>
<text x="174.5" y="119">P15[3]/kHzXTAL_XI</text>
<text x="229.6" y="117.1">24MHz</text>
<text x="231.3" y="114.8">Y1</text>
<text x="20.6" y="121.6">C21</text>
<text x="27.1" y="121.6">0.1u</text>
<text x="44.6" y="125">U2</text>
<text x="64.9" y="125.5">L1</text>
<text x="87.1" y="123.4">GND</text>
<text x="131.8" y="120.3">P2[2]</text>
<text x="131.8" y="122.8">P2[3]</text>
<text x="131.8" y="125.3">P2[4]</text>
<text x="185.4" y="124.1">P15[4]</text>
<text x="217.6" y="122.8">C11</text>
<text x="218.9" y="125.1">9p</text>
<text x="235.4" y="122.8">C12</text>
<text x="236.7" y="125.1">9p</text>
<text x="24.2" y="130.6">R17</text>
<text x="38.4" y="131.7">VIN</text>
<text x="41" y="127.3">TPS561201</text>
<text x="50.2" y="131.7">SW</text>
<text x="65.1" y="127.8">4.7u</text>
<text x="131.8" y="130.4">P2[6]</text>
<text x="131.8" y="127.9">P2[5]</text>
<text x="177.8" y="131.7">P15[6]/USB_DP</text>
<text x="185.4" y="126.6">P15[5]</text>
<text x="198.3" y="129.2">R4</text>
<text x="206.8" y="126.6">VBUS</text>
<text x="206.8" y="131.7">D+</text>
<text x="221.7" y="131.1">GND</text>
<text x="239.5" y="131.1">GND</text>
<text x="24.4" y="132.9">10k</text>
<text x="38.4" y="136.8">EN</text>
<text x="48.4" y="134.2">VBST</text>
<text x="49.6" y="136.8">VFB</text>
<text x="56.2" y="135.4">C24</text>
<text x="61.4" y="135.4">0.1u R18</text>
<text x="131.8" y="133">P2[7]</text>
<text x="145.4" y="135.1" transform="rotate(-90 145.4 135.1)">VBAT</text>
<text x="150.5" y="135.1" transform="rotate(-90 150.5 135.1)">VBOOST</text>
<text x="155.6" y="135.1" transform="rotate(-90 155.6 135.1)">IND</text>
<text x="161.9" y="135.1" transform="rotate(-90 161.9 135.1)">VSSD</text>
<text x="164.5" y="135.1" transform="rotate(-90 164.5 135.1)">VSSB</text>
<text x="167" y="135.1" transform="rotate(-90 167 135.1)">VSSA</text>
<text x="170.8" y="135.1" transform="rotate(-90 170.8 135.1)">PAD</text>
<text x="177.7" y="134.2">P15[7]/USB_DN</text>
<text x="198.3" y="136.7">R5</text>
<text x="206.8" y="136.8">ID</text>
<text x="211.5" y="137.7" transform="rotate(-90 211.5 137.7)">GND</text>
<text x="214" y="137.7" transform="rotate(-90 214 137.7)">Shield</text>
<text x="216.9" y="132">J3</text>
<text x="216.9" y="134.3">USB_B_Micro</text>
<text x="46.4" y="138.4" transform="rotate(-90 46.4 138.4)">GND</text>
<text x="53.4" y="140.7">R19</text>
<text x="53.6" y="143">10k</text>
<text x="65.8" y="138.8">68k</text>
<text x="168.4" y="147.6">GND</text>
<text x="210.3" y="147.6">GND</text>
<text x="17.2" y="150.1">GND</text>
<text x="43.9" y="150.1">GND</text>
<text x="56.6" y="150.1">GND</text>
<text x="68.6" y="152.7">+5V</text>
<text x="75.5" y="152.7">+3.3V</text>
<text x="76.9" y="150.1">GND</text>
<text x="120" y="150.2">+3.3V</text>
<text x="60.9" y="160.8">0.1u</text>
<text x="76.1" y="160.8">0.1u</text>
<text x="108.2" y="160.8">C28</text>
<text x="114.6" y="160.8">10u</text>
<text x="41.8" y="166.7">VCC</text>
<text x="61.2" y="163.4">C26</text>
<text x="76.5" y="163.4">C27</text>
<text x="114.7" y="164.8">0.1u</text>
<text x="132.8" y="167.9">GND</text>
<text x="143.6" y="167.6" transform="rotate(-90 143.6 167.6)">22kR13</text>
<text x="147.4" y="167.6" transform="rotate(-90 147.4 167.6)">22kR14</text>
<text x="151.3" y="167.6" transform="rotate(-90 151.3 167.6)">22kR15</text>
<text x="155.1" y="167.6" transform="rotate(-90 155.1 167.6)">22kR16</text>
<text x="64.2" y="169.2">GND</text>
<text x="79.5" y="169.2">GND</text>
<text x="106.1" y="173">GND</text>
<text x="122.6" y="173.4" transform="rotate(-90 122.6 173.4)">VDD</text>
<text x="127.9" y="172.3">SDA/MOSI</text>
<text x="19.4" y="178.7">J4</text>
<text x="26.9" y="180">CANH</text>
<text x="28.1" y="174.9">GND</text>
<text x="28.3" y="177.4">VCC</text>
<text x="57.7" y="178.4" transform="rotate(-90 57.7 178.4)">R11</text>
<text x="64.5" y="177.4">CANH</text>
<text x="73" y="175.2" transform="rotate(-90 73 175.2)">VCC</text>
<text x="75.6" y="174.5" transform="rotate(-90 75.6 174.5)">VIO</text>
<text x="76.7" y="177.4">STB</text>
<text x="107.8" y="179.9">LPS22HB</text>
<text x="113.6" y="177.6">U4</text>
<text x="125.1" y="175" transform="rotate(-90 125.1 175)">VDDio</text>
<text x="127.8" y="177.4">SCL/SCLK</text>
<text x="128.2" y="174.9">SA0/MISO</text>
<text x="134.2" y="180">CS</text>
<text x="27.1" y="182.5">CANL</text>
<text x="44.9" y="183.8">C25</text>
<text x="64.5" y="185">CANL</text>
<text x="75.4" y="185">RXDo</text>
<text x="76.2" y="182.5">TXDi</text>
<text x="127.8" y="185">INT_DRDY</text>
<text x="22.1" y="186.4">KRC_Conn_CAN</text>
<text x="44.6" y="186.1">4.7n</text>
<text x="57.7" y="186" transform="rotate(-90 57.7 186)">R12</text>
<text x="73" y="189.7" transform="rotate(-90 73 189.7)">GND</text>
<text x="125.1" y="186.4" transform="rotate(-90 125.1 186.4)">GND</text>
<text x="36.3" y="194.6">GND</text>
<text x="49" y="194.6">GND</text>
<text x="122.6" y="194.6">GND</text>
<text x="70.6" y="198.4">GND</text>
</g>
<g font-size="1.8">
<text x="208.3" y="34.3">SD_CS</text>
<text x="208.3" y="41.9">SD_CLK</text>
<text x="208.3" y="36.8">SD_MOSI</text>
<text x="208.3" y="47">SD_MISO</text>
<text x="116.8" y="62.2">LPS_MOSI</text>
<text x="116.8" y="64.8">LPS_CLK</text>
<text x="116.8" y="67.3">LPS_MISO</text>
<text x="116.8" y="69.8">LPS_CS</text>
<text x="116.8" y="72.4">LPS_INT</text>
<text x="200.8" y="74.9">Servo</text>
<text x="119.4" y="95.2">SD_CS</text>
<text x="116.3" y="98">GND</text>
<text x="119.4" y="100.3">SD_CLK</text>
<text x="119.4" y="97.8">SD_MOSI 14</text>
<text x="119.4" y="102.9">SD_MISO 16</text>
<text x="95.4" y="115.6">Servo</text>
<text x="114.3" y="129.5">CAN_TXD</text>
<text x="114.3" y="127">CAN_RXD</text>
<text x="114.3" y="132.1">CAN_STB</text>
<text x="156.2" y="171.4">LPS_MOSI</text>
<text x="156.2" y="174">LPS_MISO</text>
<text x="38.4" y="179.1">CAN_H</text>
<text x="84.4" y="176.5">CAN_STB</text>
<text x="157" y="176.5">LPS_CLK</text>
<text x="158.2" y="179.1">LPS_CS</text>
<text x="38.6" y="181.6">CAN_L</text>
<text x="82.1" y="184.1">4 CAN_RXD</text>
<text x="84.4" y="181.6">CAN_TXD</text>
<text x="157.8" y="184.1">LPS_INT</text>
</g>
<g font-size="1.8" fill="#008400">
<text x="124.7" y="161">C30</text>
<text x="131.2" y="161">0.1u</text>
<text x="108.2" y="164.8">C29</text>
</g>
<g font-size="1.4" fill="#008484">
<text x="198.6" y="131.6">22</text>
<text x="198.6" y="134">22</text>
<text x="55" y="177.5" transform="rotate(-90 55 177.5)">56</text>
<text x="55" y="185.2" transform="rotate(-90 55 185.2)">56</text>
</g>
</svg>
